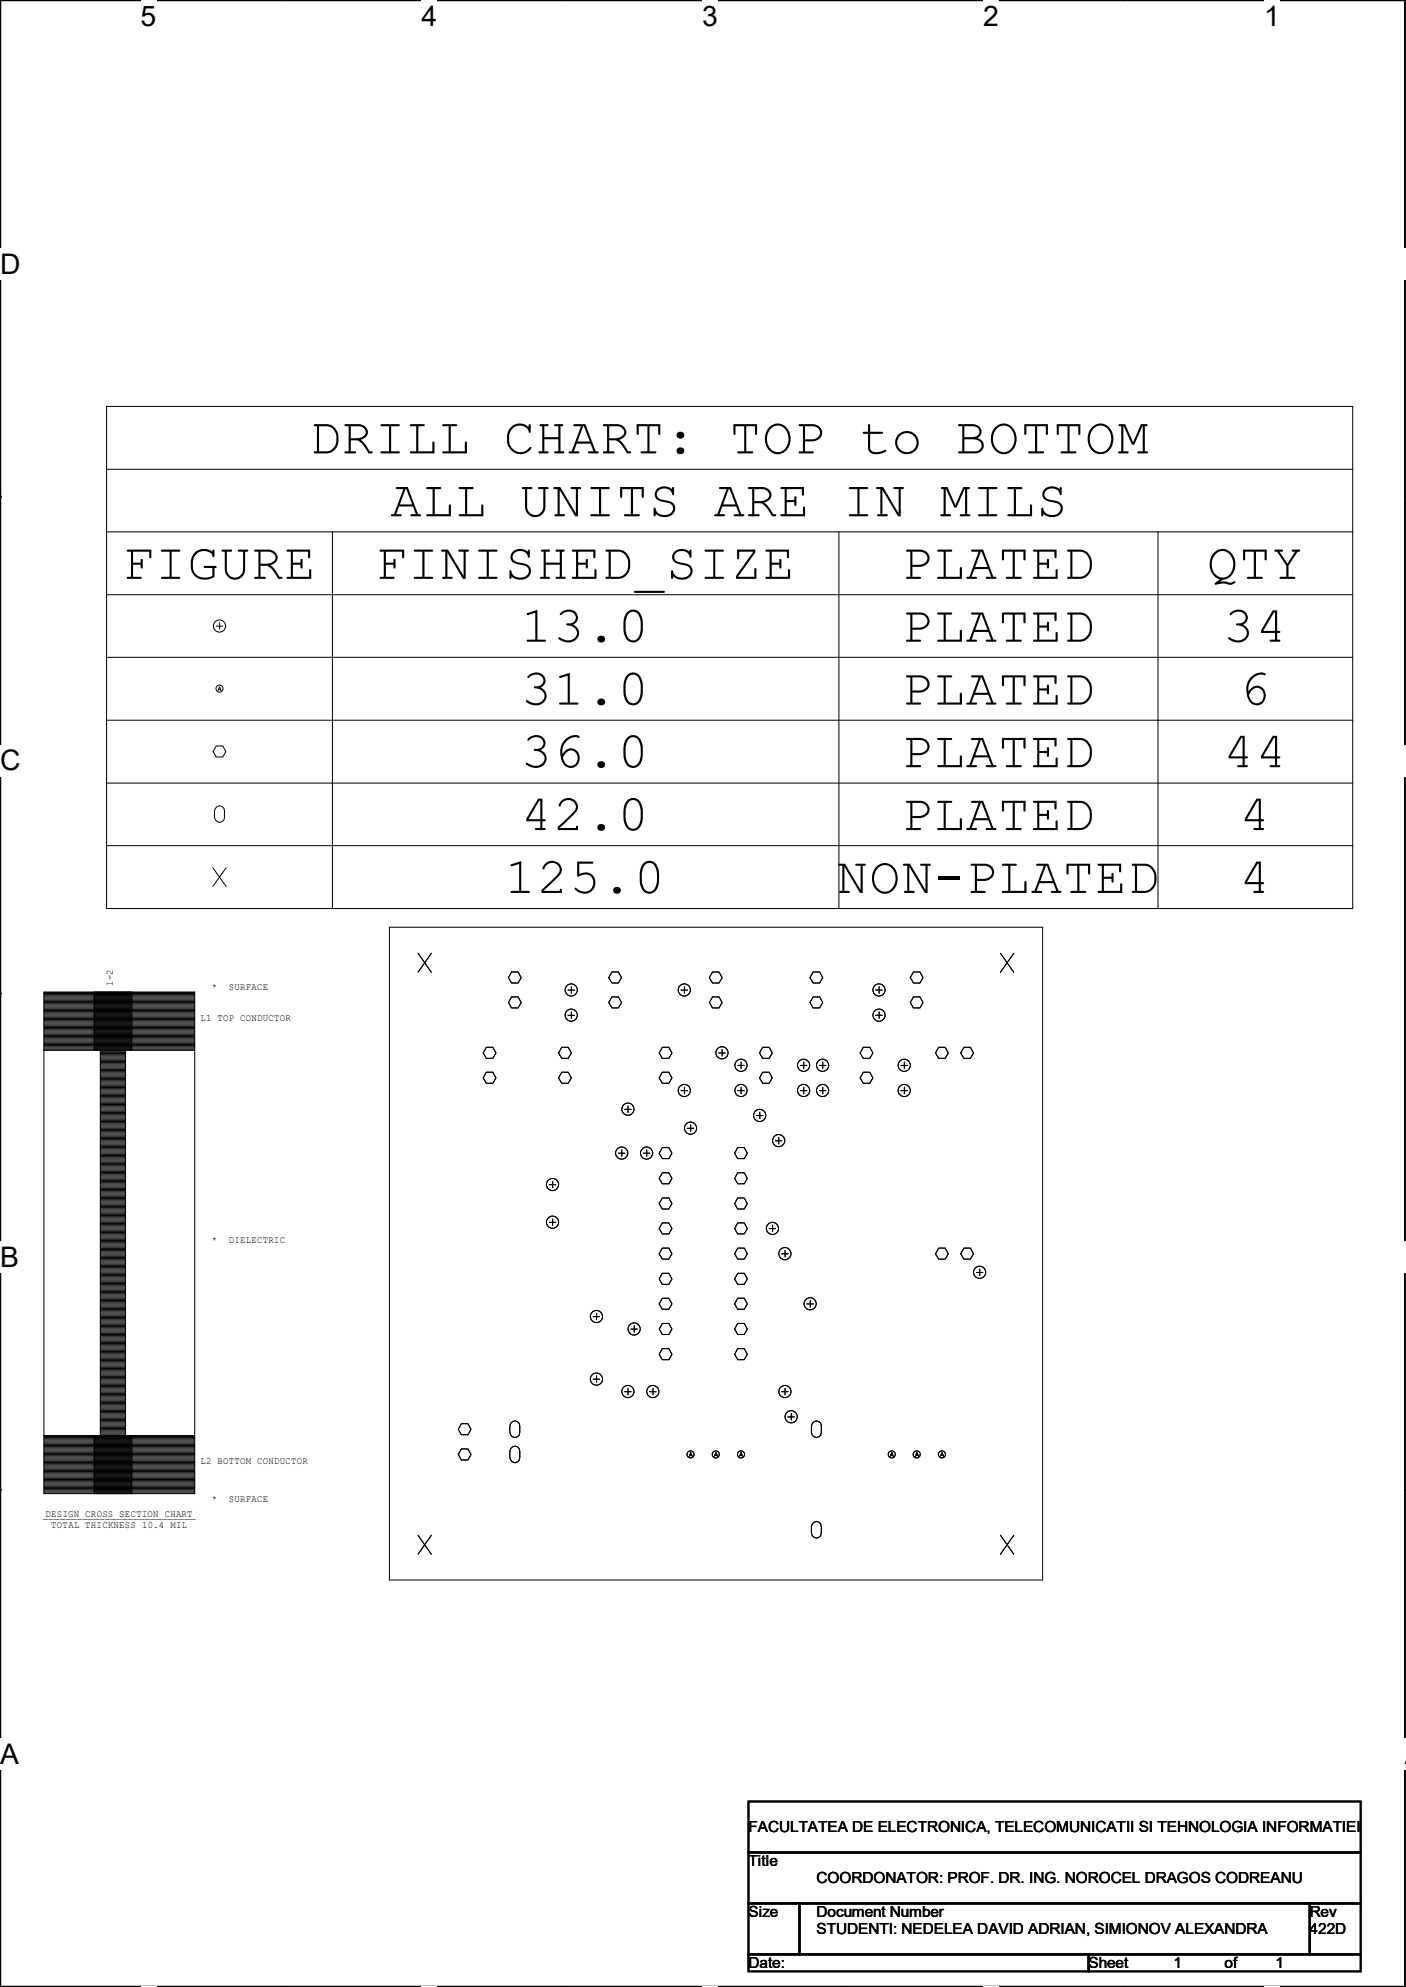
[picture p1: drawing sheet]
<svg xmlns="http://www.w3.org/2000/svg" width="210mm" height="297mm" viewBox="0 0 210 297" stroke-linecap="round" stroke-linejoin="round" font-family="sans-serif">
<path d="M0 0h209.8v297h-209.8z" fill="none" stroke="#000" stroke-width=".25"/>
<g fill="#fff">
<path d="M21 0h2.4v4.8h-2.4z"/>
<path d="M21 297h2.4z"/>
</g>
<path d="M42 0h.1M42 297h.1" fill="none" stroke="#000" stroke-width=".25"/>
<g fill="#fff">
<path d="M62.9 0h2.4v4.8h-2.4z"/>
<path d="M62.9 297h2.4z"/>
</g>
<path d="M83.9 0h.1M83.9 297h.1" fill="none" stroke="#000" stroke-width=".25"/>
<g fill="#fff">
<path d="M104.9 0h2.4v4.8h-2.4z"/>
<path d="M104.9 297h2.4z"/>
</g>
<path d="M125.9 0h.1M125.9 297h.1" fill="none" stroke="#000" stroke-width=".25"/>
<g fill="#fff">
<path d="M146.9 0h2.3v4.8h-2.3z"/>
<path d="M146.9 297h2.3z"/>
</g>
<path d="M167.9 0h.1M167.9 297h.1" fill="none" stroke="#000" stroke-width=".25"/>
<g fill="#fff">
<path d="M188.8 0h2.4v4.8h-2.4z"/>
<path d="M188.8 297h2.4z"/>
<path d="M0 37.1h3.1v4.8h-3.1z"/>
<path d="M209.8 37.1h.2v4.8h-.2z"/>
<path d="M0 111.3h3.1v4.8h-3.1z"/>
<path d="M209.8 111.3h.2v4.8h-.2z"/>
</g>
<path d="M0 74.3h.1M209.8 74.3h.1" fill="none" stroke="#000" stroke-width=".25"/>
<g fill="#fff">
<path d="M0 185.6h2.9v4.7h-2.9z"/>
<path d="M209.8 185.6h.2v4.7h-.2z"/>
</g>
<path d="M0 148.5h.1M209.8 148.5h.1" fill="none" stroke="#000" stroke-width=".25"/>
<g fill="#fff">
<path d="M0 259.8h2.9v4.7h-2.9z"/>
<path d="M209.8 259.8h.2v4.7h-.2z"/>
</g>
<path d="M0 222.7h.1M209.8 222.7h.1M111.8 269.3h91.4v7.6h-91.4zM111.8 276.9h91.4v7.6h-91.4zM111.8 284.5h7.6v7.6h-7.6zM111.8 292.1h50.8v2.6h-50.8zM119.4 284.5h76.2v7.6h-76.2zM162.6 292.1h40.6v2.6h-40.6zM195.6 284.5h7.6v7.6h-7.6z" fill="none" stroke="#000" stroke-width=".25"/>
<g fill="none" stroke="#000" stroke-width=".15">
<path d="M15.9 60.7h186.2v75.1h-186.2zM15.9 79.5h186.2M15.9 70.1h186.2M49.7 79.5v56.3M125.3 79.5v56.3M173 79.5v56.3M15.9 98.3h186.2M15.9 88.9h186.2M32.3 93.6h1M32.8 93.1v1M15.9 117.1h186.2M15.9 107.7h186.2"/>
<path d="M32.3 111.5h1l.4 .9-.4 .8h-1l-.5-.8zM32.6 103.3l.2-.6 .2 .6M32.6 103h.3M15.9 126.4h186.2M31.8 129.7l2 2.8M32.2 120.8a.72 .72 0 0 1 .8-.3 .72 .72 0 0 1 .5 .7v1a.74 .74 0 0 1-.7 .7 .74 .74 0 0 1-.8-.7v-1zM33.8 129.7l-2 2.8M58.2 138.6h97.5v97.6h-97.5zM6.6 157h22.5M6.6 148.3h22.5v75h-22.5zM6.6 156.8h22.5M6.6 156.6h22.5"/>
<path d="M6.6 156.5h22.5M6.6 156.3h22.5M6.6 156.1h22.5M6.6 156h22.5M6.6 155.8h22.5M6.6 155.6h22.5M6.6 155.4h22.5M6.6 155.3h22.5M6.6 155.1h22.5M6.6 154.9h22.5M6.6 154.8h22.5M6.6 154.6h22.5"/>
<path d="M6.6 154.4h22.5M6.6 154.3h22.5M6.6 154.1h22.5M6.6 153.9h22.5M6.6 153.8h22.5M6.6 153.6h22.5M6.6 153.4h22.5M6.6 153.2h22.5M6.6 153.1h22.5M6.6 152.9h22.5M6.6 152.7h22.5M6.6 152.6h22.5"/>
<path d="M6.6 152.4h22.5M6.6 152.2h22.5M6.6 152.1h22.5M6.6 151.9h22.5M6.6 151.7h22.5M6.6 151.6h22.5M6.6 151.4h22.5M6.6 151.2h22.5M6.6 151h22.5M6.6 150.9h22.5M6.6 150.7h22.5M6.6 150.5h22.5"/>
<path d="M6.6 150.4h22.5M6.6 150.2h22.5M6.6 150h22.5M6.6 149.9h22.5M6.6 149.7h22.5M6.6 149.5h22.5M6.6 149.4h22.5M6.6 149.2h22.5M6.6 149h22.5M6.6 148.8h22.5M6.6 148.7h22.5M6.6 148.5h22.5"/>
<path d="M6.6 148.3h22.5M14.1 148.3v8.7M15 159.9h3.8M15 159.7h3.8M15 159.5h3.8M15 159.3h3.8M15 159.2h3.8M15 159h3.8M15 158.8h3.8M15 158.7h3.8M15 158.5h3.8M15 158.3h3.8"/>
<path d="M15 158.2h3.8M15 158h3.8M15 157.8h3.8M15 157.6h3.8M15 157.5h3.8M15 157.3h3.8M15 157.1h3.8M15 157v57.6M18.8 157v57.6M19.7 148.3v8.7M62.4 142.5l2 2.8M64.4 142.5l-2 2.8"/>
<path d="M72.6 156.5h1l.5 .9-.5 .8h-1l-.4-.8zM76.4 145.3h1l.5 .8-.5 .8h-1l-.5-.8zM76.4 149h1l.5 .9-.5 .8h-1l-.5-.8zM83.9 156.5h1l.4 .9-.4 .8h-1l-.5-.8zM84.8 148h1M84.8 151.8h1M85.3 147.5v1M85.3 151.3v.9M91.4 145.3h1l.4 .8-.4 .8h-1l-.5-.8zM91.4 149h1l.4 .9-.4 .8h-1l-.5-.8zM98.9 156.5h1l.5 .9-.5 .8h-1l-.4-.8zM101.7 148h1"/>
<path d="M102.2 147.5v1M106.4 145.3h1l.5 .8-.5 .8h-1l-.4-.8zM106.4 149h1l.5 .9-.5 .8h-1l-.4-.8zM107.4 157.4h.9M107.9 156.9v1M110.2 159.3h1M110.7 158.7v1M113.9 156.5h1l.5 .9-.5 .8h-1l-.4-.8zM119.5 159.3h1M120.1 158.7v1M121.5 145.3h.9l.5 .8-.5 .8h-.9l-.5-.8zM121.5 149h.9l.5 .9-.5 .8h-.9l-.5-.8z"/>
<path d="M122.4 159.3h1M122.9 158.7v1M128.9 156.5h1l.5 .9-.5 .8h-1l-.4-.8zM130.8 148h1M130.8 151.8h1M131.3 147.5v1M131.3 151.3v.9M134.6 159.3h1M135.1 158.7v1M136.4 145.3h1l.5 .8-.5 .8h-1l-.4-.8zM136.4 149h1l.5 .9-.5 .8h-1l-.4-.8zM140.2 156.5h1l.4 .9-.4 .8h-1l-.5-.8z"/>
<path d="M144 156.5h.9l.5 .9-.5 .8h-.9l-.5-.8zM149.4 142.5l2 2.8M151.4 142.5l-2 2.8M15 172.4h3.8M15 168.7h3.8M15 170.5h3.8M15 179.8h3.8M15 179.7h3.8M15 179.5h3.8M15 179.3h3.8M15 179.2h3.8M15 179h3.8"/>
<path d="M15 178.8h3.8M15 178.6h3.8M15 178.5h3.8M15 178.3h3.8M15 178.1h3.8M15 178h3.8M15 177.8h3.8M15 177.6h3.8M15 177.5h3.8M15 177.3h3.8M15 177.1h3.8M15 177h3.8"/>
<path d="M15 176.8h3.8M15 176.6h3.8M15 176.4h3.8M15 176.3h3.8M15 176.1h3.8M15 175.9h3.8M15 175.8h3.8M15 175.6h3.8M15 175.4h3.8M15 175.3h3.8M15 175.1h3.8M15 174.9h3.8"/>
<path d="M15 174.8h3.8M15 174.6h3.8M15 174.4h3.8M15 174.2h3.8M15 174.1h3.8M15 173.9h3.8M15 173.7h3.8M15 173.6h3.8M15 173.4h3.8M15 173.2h3.8M15 173.1h3.8M15 172.9h3.8"/>
<path d="M15 172.7h3.8M15 172.6h3.8M15 172.2h3.8M15 172h3.8M15 171.9h3.8M15 171.7h3.8M15 171.5h3.8M15 171.4h3.8M15 171.2h3.8M15 171h3.8M15 170.9h3.8M15 170.7h3.8"/>
<path d="M15 170.3h3.8M15 170.2h3.8M15 170h3.8M15 169.8h3.8M15 169.7h3.8M15 169.5h3.8M15 169.3h3.8M15 169.2h3.8M15 169h3.8M15 168.8h3.8M15 168.5h3.8M15 168.3h3.8"/>
<path d="M15 168.1h3.8M15 168h3.8M15 167.8h3.8M15 167.6h3.8M15 167.5h3.8M15 167.3h3.8M15 167.1h3.8M15 167h3.8M15 166.8h3.8M15 166.6h3.8M15 166.5h3.8M15 166.3h3.8"/>
<path d="M15 166.1h3.8M15 165.9h3.8M15 165.8h3.8M15 165.6h3.8M15 165.4h3.8M15 165.3h3.8M15 165.1h3.8M15 164.9h3.8M15 164.8h3.8M15 164.6h3.8M15 164.4h3.8M15 164.3h3.8"/>
<path d="M15 164.1h3.8M15 163.9h3.8M15 163.7h3.8M15 163.6h3.8M15 163.4h3.8M15 163.2h3.8M15 163.1h3.8M15 162.9h3.8M15 162.7h3.8M15 162.6h3.8M15 162.4h3.8M15 162.2h3.8"/>
<path d="M15 162.1h3.8M15 161.9h3.8M15 161.7h3.8M15 161.5h3.8M15 161.4h3.8M15 161.2h3.8M15 161h3.8M15 160.9h3.8M15 160.7h3.8M15 160.5h3.8M15 160.4h3.8M15 160.2h3.8"/>
<path d="M15 160h3.8M72.6 160.3h1l.5 .8-.5 .8h-1l-.4-.8zM82 177.1h1M82.5 176.6v.9M83.9 160.3h1l.4 .8-.4 .8h-1l-.5-.8zM92.4 172.4h.9M92.9 171.9v.9M93.3 165.8h1M93.8 165.3v1M96.1 172.4h1M96.6 171.9v.9M98.9 179.1h1l.5 .8-.5 .8h-1l-.4-.8z"/>
<path d="M98.9 175.3h1l.5 .8-.5 .9h-1l-.4-.9zM98.9 171.5h1l.5 .9-.5 .8h-1l-.4-.8zM98.9 160.3h1l.5 .8-.5 .8h-1l-.4-.8zM101.7 163h1M102.2 162.5v1M102.7 168.7h.9M103.2 168.1v1M110.2 179.1h1l.4 .8-.4 .8h-1l-.5-.8zM110.2 175.3h1l.4 .8-.4 .9h-1l-.5-.9zM110.2 171.5h1l.4 .9-.4 .8h-1l-.5-.8zM110.2 163h1M110.7 162.5v1"/>
<path d="M113 166.8h1M113.5 166.2v1M113.9 160.3h1l.5 .8-.5 .8h-1l-.4-.8zM115.8 170.5h1M116.3 170v1M119.5 163h1M120.1 162.5v1M122.4 163h1M122.9 162.5v1M128.9 160.3h1l.5 .8-.5 .8h-1l-.4-.8zM134.6 163h1M135.1 162.5v1"/>
<path d="M15 182.7h3.8M15 194.9h3.8M15 200h3.8M15 199.8h3.8M15 199.6h3.8M15 199.5h3.8M15 199.3h3.8M15 199.1h3.8M15 199h3.8M15 198.8h3.8M15 198.6h3.8M15 198.5h3.8"/>
<path d="M15 198.3h3.8M15 198.1h3.8M15 198h3.8M15 197.8h3.8M15 197.6h3.8M15 197.4h3.8M15 197.3h3.8M15 197.1h3.8M15 196.9h3.8M15 196.8h3.8M15 196.6h3.8M15 196.4h3.8"/>
<path d="M15 196.3h3.8M15 196.1h3.8M15 195.9h3.8M15 195.7h3.8M15 195.6h3.8M15 195.4h3.8M15 195.2h3.8M15 195.1h3.8M15 194.7h3.8M15 194.6h3.8M15 194.4h3.8M15 194.2h3.8"/>
<path d="M15 194.1h3.8M15 193.9h3.8M15 193.7h3.8M15 193.5h3.8M15 193.4h3.8M15 193.2h3.8M15 193h3.8M15 192.9h3.8M15 192.7h3.8M15 192.5h3.8M15 192.4h3.8M15 192.2h3.8"/>
<path d="M15 192h3.8M15 191.9h3.8M15 191.7h3.8M15 191.5h3.8M15 191.3h3.8M15 191.2h3.8M15 191h3.8M15 190.8h3.8M15 190.7h3.8M15 190.5h3.8M15 190.3h3.8M15 190.2h3.8"/>
<path d="M15 190h3.8M15 189.8h3.8M15 189.7h3.8M15 189.5h3.8M15 189.3h3.8M15 189.1h3.8M15 189h3.8M15 188.8h3.8M15 188.6h3.8M15 188.5h3.8M15 188.3h3.8M15 188.1h3.8"/>
<path d="M15 188h3.8M15 187.8h3.8M15 187.6h3.8M15 187.5h3.8M15 187.3h3.8M15 187.1h3.8M15 186.9h3.8M15 186.8h3.8M15 186.6h3.8M15 186.4h3.8M15 186.3h3.8M15 186.1h3.8"/>
<path d="M15 185.9h3.8M15 185.8h3.8M15 185.6h3.8M15 185.4h3.8M15 185.3h3.8M15 185.1h3.8M15 184.9h3.8M15 184.7h3.8M15 184.6h3.8M15 184.4h3.8M15 184.2h3.8M15 184.1h3.8"/>
<path d="M15 183.9h3.8M15 183.7h3.8M15 183.6h3.8M15 183.4h3.8M15 183.2h3.8M15 183h3.8M15 182.9h3.8M15 182.5h3.8M15 182.4h3.8M15 182.2h3.8M15 182h3.8M15 181.9h3.8"/>
<path d="M15 181.7h3.8M15 181.5h3.8M15 181.4h3.8M15 181.2h3.8M15 181h3.8M15 180.8h3.8M15 180.7h3.8M15 180.5h3.8M15 180.3h3.8M15 180.2h3.8M15 180h3.8M82 182.7h1"/>
<path d="M82.5 182.2v1M88.6 196.8h1M89.1 196.3v1M94.2 198.7h1M94.7 198.2v.9M98.9 197.8h1l.5 .9-.5 .8h-1l-.4-.8zM98.9 194.1h1l.5 .8-.5 .8h-1l-.4-.8zM98.9 190.3h1l.5 .9-.5 .8h-1l-.4-.8zM98.9 186.6h1l.5 .8-.5 .8h-1l-.4-.8zM98.9 182.8h1l.5 .8-.5 .8h-1l-.4-.8zM110.2 197.8h1l.4 .9-.4 .8h-1l-.5-.8zM110.2 194.1h1l.4 .8-.4 .8h-1l-.5-.8z"/>
<path d="M110.2 190.3h1l.4 .9-.4 .8h-1l-.5-.8zM110.2 186.6h1l.4 .8-.4 .8h-1l-.5-.8zM110.2 182.8h1l.4 .8-.4 .8h-1l-.5-.8zM114.9 183.6h1M115.4 183.1v1M116.8 187.4h.9M117.3 186.9v1M120.5 194.9h1M121 194.4v1M140.2 186.6h1l.4 .8-.4 .8h-1l-.5-.8zM144 186.6h.9l.5 .8-.5 .8h-.9l-.5-.8zM145.8 190.2h1"/>
<path d="M146.3 189.7v1M6.6 214.6h22.5M6.6 220h22.5M6.6 219.8h22.5M6.6 219.6h22.5M6.6 219.5h22.5M6.6 219.3h22.5M6.6 219.1h22.5M6.6 218.9h22.5M6.6 218.8h22.5M6.6 218.6h22.5M6.6 218.4h22.5"/>
<path d="M6.6 218.3h22.5M6.6 218.1h22.5M6.6 217.9h22.5M6.6 217.8h22.5M6.6 217.6h22.5M6.6 217.4h22.5M6.6 217.3h22.5M6.6 217.1h22.5M6.6 216.9h22.5M6.6 216.7h22.5M6.6 216.6h22.5M6.6 216.4h22.5"/>
<path d="M6.6 216.2h22.5M6.6 216.1h22.5M6.6 215.9h22.5M6.6 215.7h22.5M6.6 215.6h22.5M6.6 215.4h22.5M6.6 215.2h22.5M6.6 215.1h22.5M6.6 214.9h22.5M6.6 214.7h22.5M14.1 214.6v8.7M15 214.5h3.8"/>
<path d="M15 214.4h3.8M15 214.2h3.8M15 214h3.8M15 213.9h3.8M15 213.7h3.8M15 213.5h3.8M15 213.4h3.8M15 213.2h3.8M15 213h3.8M15 212.9h3.8M15 212.7h3.8M15 212.5h3.8"/>
<path d="M15 212.3h3.8M15 212.2h3.8M15 212h3.8M15 211.8h3.8M15 211.7h3.8M15 211.5h3.8M15 211.3h3.8M15 211.2h3.8M15 211h3.8M15 210.8h3.8M15 210.7h3.8M15 210.5h3.8"/>
<path d="M15 210.3h3.8M15 210.1h3.8M15 210h3.8M15 209.8h3.8M15 209.6h3.8M15 209.5h3.8M15 209.3h3.8M15 209.1h3.8M15 209h3.8M15 208.8h3.8M15 208.6h3.8M15 208.4h3.8"/>
<path d="M15 208.3h3.8M15 208.1h3.8M15 207.9h3.8M15 207.8h3.8M15 207.6h3.8M15 207.4h3.8M15 207.3h3.8M15 207.1h3.8M15 206.9h3.8M15 206.8h3.8M15 206.6h3.8M15 206.4h3.8"/>
<path d="M15 206.2h3.8M15 206.1h3.8M15 205.9h3.8M15 205.7h3.8M15 205.6h3.8M15 205.4h3.8M15 205.2h3.8M15 205.1h3.8M15 204.9h3.8M15 204.7h3.8M15 204.6h3.8M15 204.4h3.8"/>
<path d="M15 204.2h3.8M15 204h3.8M15 203.9h3.8M15 203.7h3.8M15 203.5h3.8M15 203.4h3.8M15 203.2h3.8M15 203h3.8M15 202.9h3.8M15 202.7h3.8M15 202.5h3.8M15 202.4h3.8"/>
<path d="M15 202.2h3.8M15 202h3.8M15 201.8h3.8M15 201.7h3.8M15 201.5h3.8M15 201.3h3.8M15 201.2h3.8M15 201h3.8M15 200.8h3.8M15 200.7h3.8M15 200.5h3.8M15 200.3h3.8"/>
<path d="M15 200.2h3.8M19.7 214.6v8.7M68.9 212.8h1l.5 .9-.5 .8h-1l-.4-.8zM68.9 216.6h1l.5 .8-.5 .8h-1l-.4-.8zM76.3 212.8a.72 .72 0 0 1 .8-.4 .72 .72 0 0 1 .5 .7v1a.74 .74 0 0 1-.7 .8 .74 .74 0 0 1-.7-.8v-1zM76.3 216.5a.72 .72 0 0 1 .8-.3 .72 .72 0 0 1 .5 .7v1a.74 .74 0 0 1-.7 .8 .74 .74 0 0 1-.7-.8v-1zM88.6 206.2h1M89.1 205.7v.9M93.3 208h1M93.8 207.5v1M97 208h1M97.5 207.5v1"/>
<path d="M98.9 201.6h1l.5 .8-.5 .8h-1l-.4-.8zM103 217.7l.2-.6 .2 .6M103 217.5h.3M106.7 217.7l.2-.6 .3 .6M106.8 217.5h.3M110.2 201.6h1l.4 .8-.4 .8h-1l-.5-.8zM110.4 217.7l.3-.6 .2 .6M110.5 217.5h.3M116.8 208h.9M117.3 207.5v1M117.7 211.8h1M118.2 211.3v1"/>
<path d="M121.3 212.8a.72 .72 0 0 1 .9-.4 .72 .72 0 0 1 .5 .7v1a.74 .74 0 0 1-.8 .8 .74 .74 0 0 1-.7-.8v-1zM133 217.7l.2-.6 .2 .6M133.1 217.5h.2M136.7 217.7l.2-.6 .3 .6M136.8 217.5h.3M140.5 217.7l.2-.6 .3 .6M140.5 217.5h.4M6.6 223.2h22.5M6.6 223h22.5M6.6 222.8h22.5M6.6 222.7h22.5M6.6 222.5h22.5"/>
<path d="M6.6 222.3h22.5M6.6 222.2h22.5M6.6 222h22.5M6.6 221.8h22.5M6.6 221.7h22.5M6.6 221.5h22.5M6.6 221.3h22.5M6.6 221.1h22.5M6.6 221h22.5M6.6 220.8h22.5M6.6 220.6h22.5M6.6 220.5h22.5"/>
<path d="M6.6 220.3h22.5M6.6 220.1h22.5M62.4 229.5l2 2.8M64.4 229.5l-2 2.8M121.3 227.8a.72 .72 0 0 1 .9-.4 .72 .72 0 0 1 .5 .8v1a.74 .74 0 0 1-.8 .7 .74 .74 0 0 1-.7-.7v-1zM149.4 229.5l2 2.8M151.4 229.5l-2 2.8"/>
<circle cx="32.8" cy="93.6" r=".91"/>
<circle cx="32.8" cy="102.9" r=".53"/>
<circle cx="85.3" cy="148" r=".91"/>
<circle cx="85.3" cy="151.7" r=".91"/>
<circle cx="102.2" cy="148" r=".91"/>
<circle cx="107.8" cy="157.4" r=".91"/>
<circle cx="110.7" cy="159.2" r=".91"/>
<circle cx="120" cy="159.2" r=".91"/>
<circle cx="122.9" cy="159.2" r=".91"/>
<circle cx="131.3" cy="148" r=".91"/>
<circle cx="131.3" cy="151.7" r=".91"/>
<circle cx="135.1" cy="159.2" r=".91"/>
<circle cx="82.5" cy="177.1" r=".91"/>
<circle cx="92.9" cy="172.4" r=".91"/>
<circle cx="93.8" cy="165.8" r=".91"/>
<circle cx="96.6" cy="172.4" r=".91"/>
<circle cx="102.2" cy="163" r=".91"/>
<circle cx="103.1" cy="168.6" r=".91"/>
<circle cx="110.7" cy="163" r=".91"/>
<circle cx="113.5" cy="166.7" r=".91"/>
<circle cx="116.3" cy="170.5" r=".91"/>
<circle cx="120" cy="163" r=".91"/>
<circle cx="122.9" cy="163" r=".91"/>
<circle cx="135.1" cy="163" r=".91"/>
<circle cx="82.5" cy="182.7" r=".91"/>
<circle cx="89.1" cy="196.8" r=".91"/>
<circle cx="94.7" cy="198.6" r=".91"/>
<circle cx="115.4" cy="183.6" r=".91"/>
<circle cx="117.2" cy="187.4" r=".91"/>
<circle cx="121" cy="194.9" r=".91"/>
<circle cx="146.3" cy="190.2" r=".91"/>
<circle cx="89.1" cy="206.1" r=".91"/>
<circle cx="93.8" cy="208" r=".91"/>
<circle cx="97.5" cy="208" r=".91"/>
<circle cx="103.1" cy="217.4" r=".53"/>
<circle cx="106.9" cy="217.4" r=".53"/>
<circle cx="110.7" cy="217.4" r=".53"/>
<circle cx="117.2" cy="208" r=".91"/>
<circle cx="118.2" cy="211.8" r=".91"/>
<circle cx="133.2" cy="217.4" r=".53"/>
<circle cx="136.9" cy="217.4" r=".53"/>
<circle cx="140.7" cy="217.4" r=".53"/>
</g>
<g font-size="7.7">
<text x="46.3" y="67.8">DRILL CHART: TOP to BOTTOM</text>
<text x="58.3" y="77.2">ALL UNITS ARE IN MILS</text>
<text x="18.3" y="86.5">FIGURE</text>
<text x="56.1" y="86.5">FINISHED_SIZE</text>
<text x="134.7" y="86.5">PLATED</text>
<text x="180.3" y="86.5">QTY</text>
<text x="77.8" y="95.9">13.0</text>
<text x="134.7" y="95.9">PLATED</text>
<text x="182.7" y="95.9">34</text>
<text x="77.8" y="105.3">31.0</text>
<text x="134.7" y="105.3">PLATED</text>
<text x="185.1" y="105.3">6</text>
<text x="77.8" y="114.7">36.0</text>
<text x="134.7" y="114.7">PLATED</text>
<text x="182.7" y="114.7">44</text>
<text x="77.8" y="124.1">42.0</text>
<text x="134.7" y="124.1">PLATED</text>
<text x="185.1" y="124.1">4</text>
<text x="75.4" y="133.5">125.0</text>
<text x="125" y="133.5">NON-PLATED</text>
<text x="185.1" y="133.5">4</text>
</g>
<g font-size="4.2">
<text x="21" y="3.9">5</text>
<text x="62.9" y="3.9">4</text>
<text x="104.9" y="3.9">3</text>
<text x="146.9" y="3.9">2</text>
<text x="188.8" y="3.9">1</text>
<text x="0" y="40.9">D</text>
<text x="0" y="115.1">C</text>
<text x="0" y="189.4">B</text>
<text x="0" y="263.6">A</text>
<text x="209.8" y="263.6">A</text>
</g>
<g font-size="2.3">
<text x="111.8" y="273.9">FACULTATEA DE ELECTRONICA, TELECOMUNICATII SI TEHNOLOGIA INFORMATIEI</text>
<text x="111.8" y="279">Title</text>
<text x="122" y="281.5">COORDONATOR: PROF. DR. ING. NOROCEL DRAGOS CODREANU</text>
<text x="111.8" y="286.6">Size</text>
<text x="122" y="286.6">Document Number</text>
<text x="195.6" y="286.6">Rev</text>
<text x="122" y="289.1">STUDENTI: NEDELEA DAVID ADRIAN, SIMIONOV ALEXANDRA</text>
<text x="195.6" y="289.1">422D</text>
<text x="111.8" y="294.2">Date:</text>
<text x="162.6" y="294.2">Sheet</text>
<text x="175.3" y="294.2">1</text>
<text x="182.9" y="294.2">of</text>
<text x="190.5" y="294.2">1</text>
</g>
<g font-size="1.5">
<text x="16.8" y="147.4" transform="rotate(-90 16.8 147.4)">1-2</text>
<text x="31.6" y="148">*</text>
<text x="34.2" y="148">SURFACE</text>
<text x="29.9" y="152.6">L1 TOP CONDUCTOR</text>
<text x="31.6" y="185.8">*</text>
<text x="34.2" y="185.8">DIELECTRIC</text>
<text x="29.9" y="218.9">L2 BOTTOM CONDUCTOR</text>
<text x="6.4" y="226.7">___________________________</text>
<text x="6.8" y="226.7">DESIGN CROSS SECTION CHART</text>
<text x="31.6" y="224.5">*</text>
<text x="34.2" y="224.5">SURFACE</text>
<text x="7.7" y="228.4">TOTAL THICKNESS 10.4 MIL</text>
</g>
</svg>
